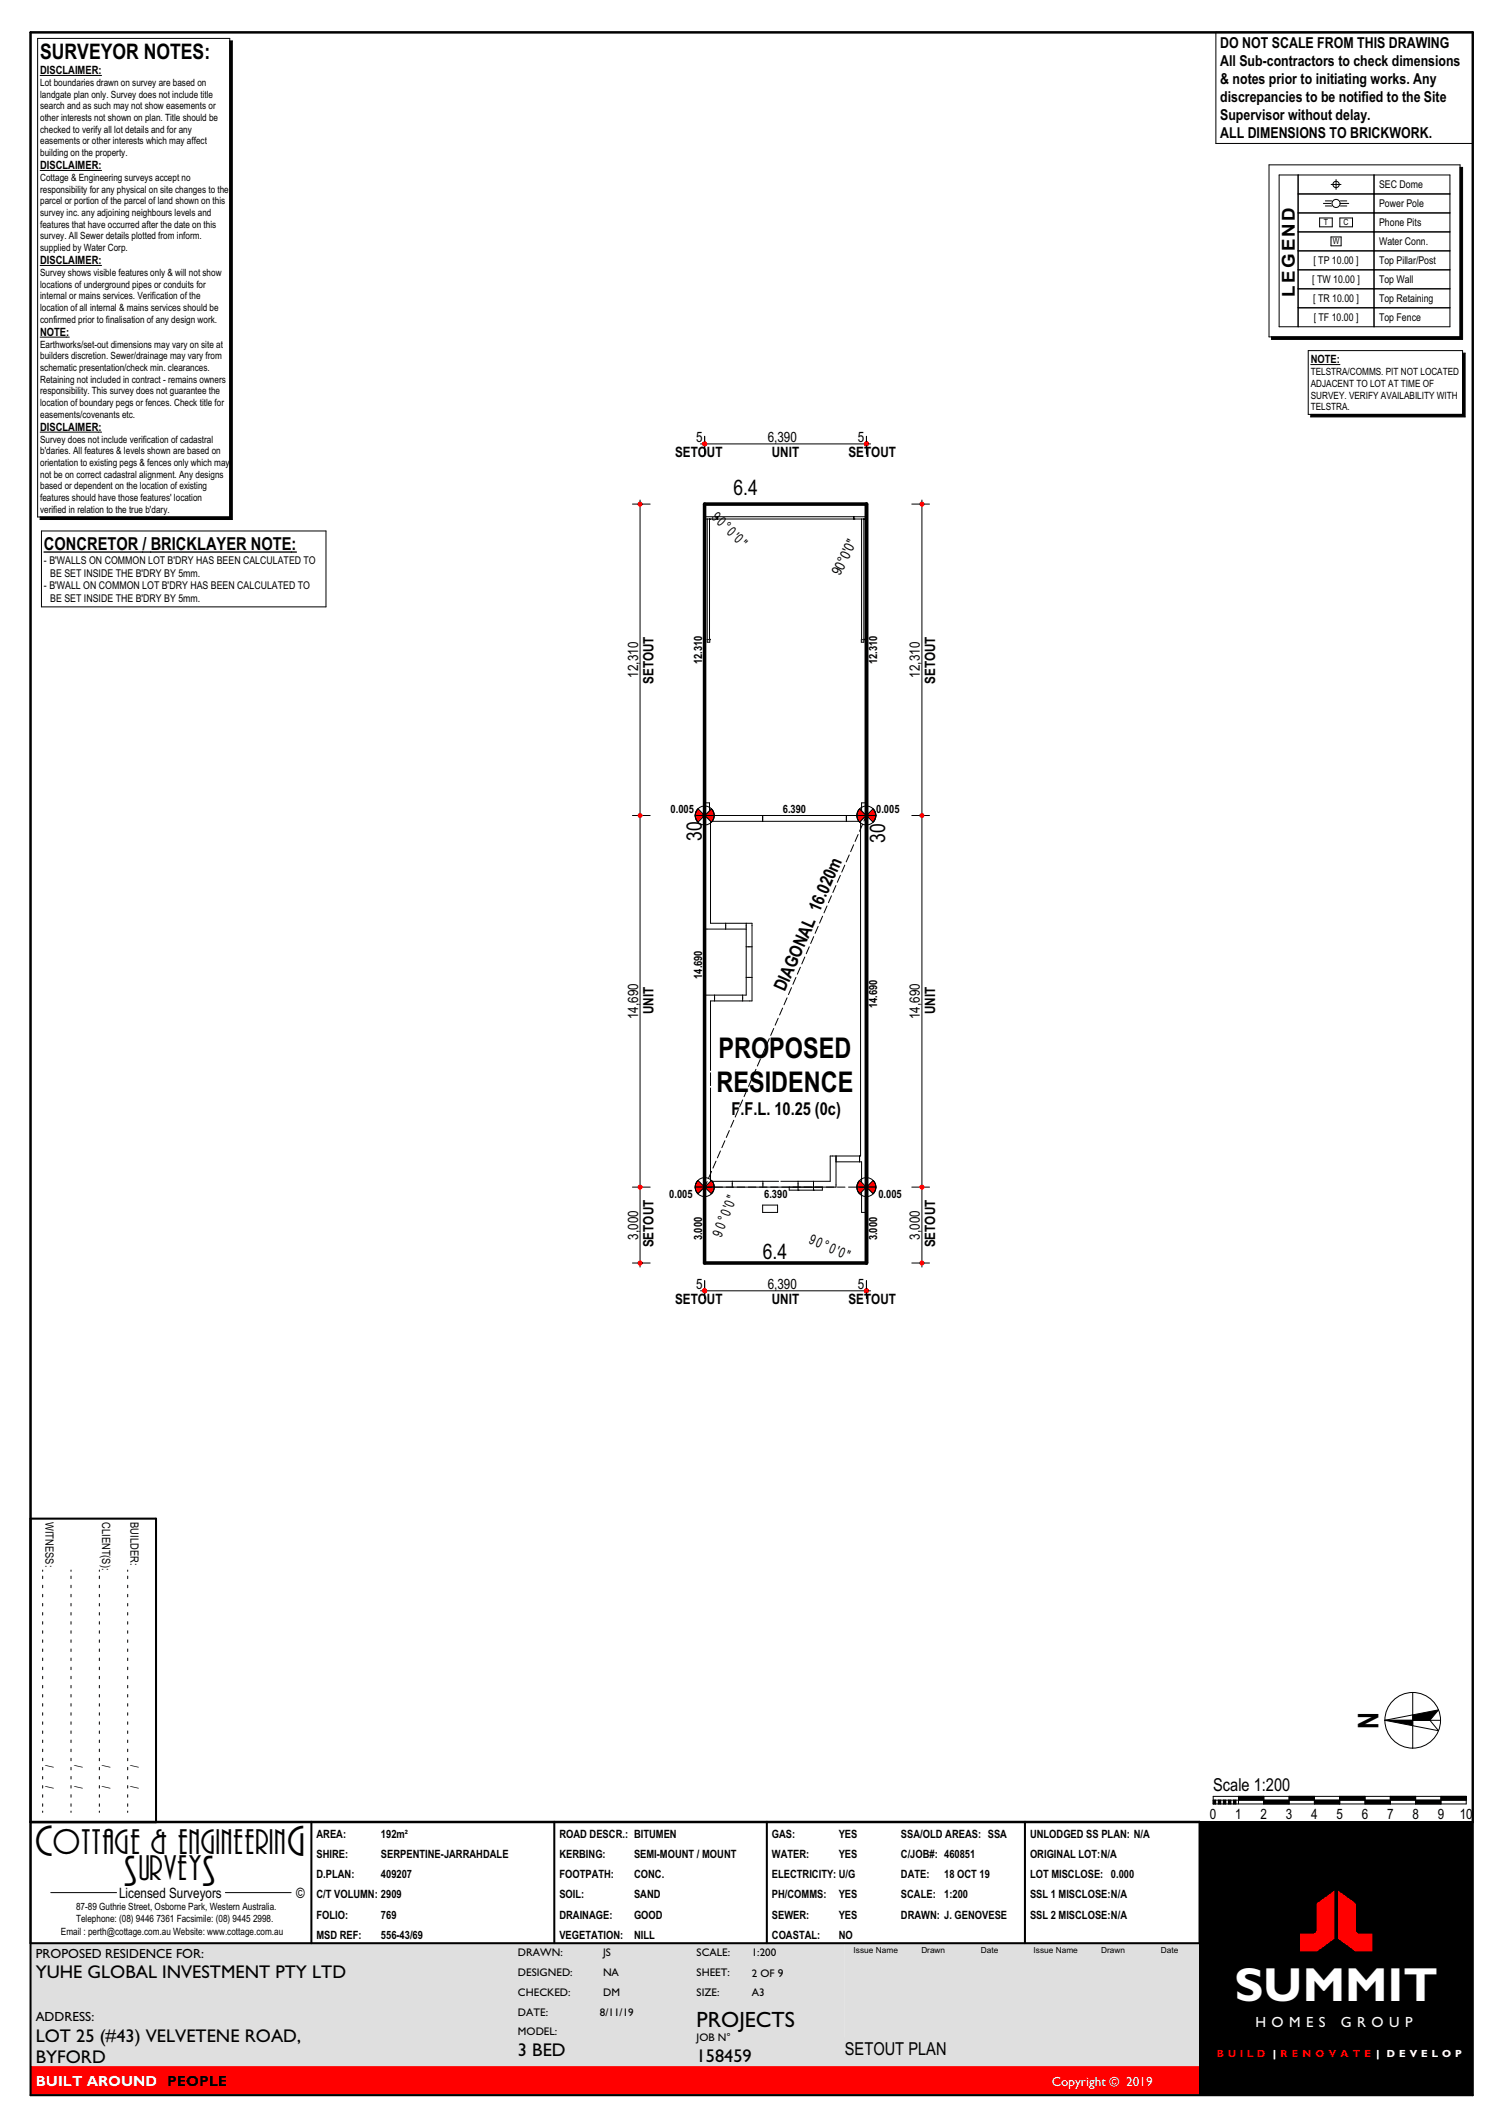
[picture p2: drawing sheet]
<svg xmlns="http://www.w3.org/2000/svg" width="297mm" height="420mm" viewBox="0 0 297 420" stroke-linecap="round" stroke-linejoin="round" font-family="sans-serif">
<path d="M167 384.1h70.1v18.6h-70.1z" fill-rule="evenodd" fill="#dfdfdf"/>
<!-- layer: O__TITLE -->
<path d="M6.1 408.4h231v5.7h-231z" fill-rule="evenodd" fill="#f00"/>
<path d="M6.1 384.1h160.9v18.6h70.1v5.7h-231z" fill-rule="evenodd" fill="#dfdfdf"/>
<path d="M237.1 360.1h54v54h-54z" fill-rule="evenodd" fill="#000"/>
<g fill="#f00">
<path d="M260.2 376.2l3.5-2.5v9.5l-3.4 2.5h-3.4v-3.5h2.6l.6-.4 .1-.3z" fill-rule="evenodd"/>
<path d="M264.4 373.7l3.5 2.5v5.3l.1 .3 .6 .4h2.6v3.5h-3.4l-3.4-2.5z" fill-rule="evenodd"/>
</g>
<g fill="none" stroke="#000" stroke-width=".2">
<path d="M240.3 6.4h50.7v22h-50.7zM6 300.1h24.8v60h-24.8zM8.4 310.3v.3M8.4 311.5v.5M8.4 313.3v.5M8.4 315.1v.5M8.4 316.9v.5M8.4 318.7v.5M14 310.3v.3M14 311.5v.5M14 313.3v.5M14 315.1v.5"/>
<path d="M14 316.9v.5M14 318.7v.5M19.6 310.3v.3M19.6 311.5v.5M19.6 313.3v.5M19.6 315.1v.5M19.6 316.9v.5M19.6 318.7v.5M25.2 310.3v.3M25.2 311.5v.5M25.2 313.3v.5M25.2 315.1v.5"/>
<path d="M25.2 316.9v.5M25.2 318.7v.5M8.4 320.5v.5M8.4 322.3v.5M8.4 324.1v.5M8.4 325.9v.5M8.4 327.7v.5M8.4 329.5v.5M8.4 331.3v.5M8.4 333.1v.5M8.4 334.9v.5M8.4 336.7v.5"/>
<path d="M8.4 338.5v.5M14 320.5v.5M14 322.3v.5M14 324.1v.5M14 325.9v.5M14 327.7v.5M14 329.5v.5M14 331.3v.5M14 333.1v.5M14 334.9v.5M14 336.7v.5M14 338.5v.5"/>
<path d="M19.6 320.5v.5M19.6 322.3v.5M19.6 324.1v.5M19.6 325.9v.5M19.6 327.7v.5M19.6 329.5v.5M19.6 331.3v.5M19.6 333.1v.5M19.6 334.9v.5M19.6 336.7v.5M19.6 338.5v.5M25.2 320.5v.5"/>
<path d="M25.2 322.3v.5M25.2 324.1v.5M25.2 325.9v.5M25.2 327.7v.5M25.2 329.5v.5M25.2 331.3v.5M25.2 333.1v.5M25.2 334.9v.5M25.2 336.7v.5M25.2 338.5v.5M279.2 334.5a5.5 5.5 0 0 1 5.5 5.5 5.5 5.5 0 0 1-5.5 5.5M279.2 334.5a5.5 5.5 0 0 0-5.5 5.5 5.5 5.5 0 0 0 5.5 5.5"/>
<path d="M279.2 334.5v11M8.4 340.3v.5M8.4 342.1v.5M8.4 343.9v.5M8.4 345.7v.5M8.4 347.5v.5M8.4 349.3v.5M8.4 351.1v.5M8.4 352.9v.5M8.4 354.7v.5M8.4 356.5v.5M8.4 358v.2"/>
<path d="M14 340.3v.5M14 342.1v.5M14 343.9v.5M14 345.7v.5M14 347.5v.5M14 349.3v.5M14 351.1v.5M14 352.9v.5M14 354.7v.5M14 356.5v.5M14 358v.2M19.6 340.3v.5"/>
<path d="M19.6 342.1v.5M19.6 343.9v.5M19.6 345.7v.5M19.6 347.5v.5M19.6 349.3v.5M19.6 351.1v.5M19.6 352.9v.5M19.6 354.7v.5M19.6 356.5v.5M19.6 358v.2M25.2 340.3v.5M25.2 342.1v.5"/>
<path d="M25.2 343.9v.5M25.2 345.7v.5M25.2 347.5v.5M25.2 349.3v.5M25.2 351.1v.5M25.2 352.9v.5M25.2 354.7v.5M25.2 356.5v.5M25.2 358v.2M273.7 340l10.6-2-1.7 2 1.7 2.1zM273.7 340h11M10 374.1h13"/>
<path d="M44.5 374.1h13"/>
</g>
<path d="M6 6.4h285v407.7h-285zM6 360.1h231v24h-231M61.5 360.1v24M109.5 360.1v24M151.5 360.1v24M202.5 360.1v24" fill="none" stroke="#000" stroke-width=".4"/>
<g fill="#000">
<path d="M273.7 340h5.5v1.1z"/>
<path d="M279.2 338.9l5.1-.9-1.7 2h-3.4z" fill-rule="evenodd"/>
</g>
<!-- layer: 3 WALL 01_external -->
<g fill="none" stroke="#000" stroke-width=".2">
<path d="M139.3 102.1h31.9v.5h-31.9zM139.8 102.6v23.8h.4M140.2 102.7h.1M140.2 102.6h.1M140.2 102.6v23.8M141.7 102.6h.1M141.7 102.1v.5M141.8 102.1v.5M168.7 102.1v.5M168.8 102.6h.1M168.8 102.1v.5M170.3 102.6v23.8h.4"/>
<path d="M170.7 102.7h.1M170.7 102.6h.1M170.7 102.6v23.8M140.2 126.4h.1M170.7 126.4h.1M150.7 161.2v1.1M167.3 161.2v1.1M141.2 196.7v1.1M143.4 182.5v1.1M146.8 196.7v1.1M147.5 183.6h-8.2v-24.9h.9v2.5h30.1v-2.5h.9v80.9h-.9v-10h-5.1M147.5 182.5v14.2h-8.2v37.9h25.9v-6.1"/>
<path d="M147.5 193.2h1.1M147.5 187.1h1.1M140.4 211.6v-13.8h8.2v-15.3h-8.2v-20.2h29.7v66.2h-6v5h-9.8M140.4 212v2.6M140.4 215v18.5h13.5M144.7 233.5v1.1M150.7 238.2h3v1.4h-3zM150.8 233.5v1.1M156 234.6v.6h6.5v-.6M157.7 235.2h.1M157.7 233.5v1.7M160.8 235.2h.1"/>
<path d="M160.8 233.5v1.7M169.9 228.5v1.1"/>
</g>
<!-- layer: 1 SITE 04_setout -->
<path d="M137.9 233.3l1.4 1.3h-1.9l.1-.7z" fill-rule="evenodd" fill="#f00"/>
<path d="M137.9 233.3l1.4 1.3h-1.9l.1-.7z" fill="none" stroke="#000" stroke-width=".2"/>
<path d="M137.4 234.6h1.9l-1.4 1.4-.4-.7z" fill-rule="evenodd" fill="#f00"/>
<path d="M137.4 234.6h1.9l-1.4 1.4-.4-.7z" fill="none" stroke="#000" stroke-width=".2"/>
<path d="M140.6 233.3l.4 .6 .1 .7h-1.8z" fill-rule="evenodd" fill="#f00"/>
<path d="M139.3 234.6l1.3-1.3 .1 .1 .3 .5 .1 .7z" fill="none" stroke="#000" stroke-width=".2"/>
<path d="M139.3 234.6h1.8l-.1 .7-.4 .6z" fill-rule="evenodd" fill="#f00"/>
<path d="M139.3 234.6h1.8l-.1 .7-.4 .6z" fill="none" stroke="#000" stroke-width=".2"/>
<path d="M169.9 233.3l1.3 1.3h-1.9l.2-.7z" fill-rule="evenodd" fill="#f00"/>
<path d="M169.9 233.3l1.3 1.3h-1.9l.2-.7z" fill="none" stroke="#000" stroke-width=".2"/>
<path d="M169.3 234.6h1.9l-1.3 1.4-.4-.7z" fill-rule="evenodd" fill="#f00"/>
<path d="M169.3 234.6h1.9l-1.3 1.4-.4-.7z" fill="none" stroke="#000" stroke-width=".2"/>
<path d="M172.5 233.3l.4 .6 .2 .7h-1.9z" fill-rule="evenodd" fill="#f00"/>
<path d="M171.2 234.6l1.3-1.3 .1 .1 .3 .5 .2 .7z" fill="none" stroke="#000" stroke-width=".2"/>
<path d="M171.2 234.6h1.9l-.2 .7-.3 .6z" fill-rule="evenodd" fill="#f00"/>
<path d="M171.2 234.6h1.9l-.2 .7-.3 .6z" fill="none" stroke="#000" stroke-width=".2"/>
<path d="M137.9 159.9l1.4 1.3h-1.9l.1-.7z" fill-rule="evenodd" fill="#f00"/>
<path d="M137.9 159.9l1.4 1.3h-1.9l.1-.7z" fill="none" stroke="#000" stroke-width=".2"/>
<path d="M137.4 161.2h1.9l-1.4 1.3-.4-.6z" fill-rule="evenodd" fill="#f00"/>
<path d="M137.4 161.2h1.9l-1.4 1.3-.4-.6z" fill="none" stroke="#000" stroke-width=".2"/>
<path d="M140.6 159.9l.4 .6 .1 .7h-1.8z" fill-rule="evenodd" fill="#f00"/>
<path d="M139.3 161.2l1.3-1.3 .1 .1 .3 .5 .1 .7z" fill="none" stroke="#000" stroke-width=".2"/>
<path d="M139.3 161.2h1.8l-.1 .7-.4 .6z" fill-rule="evenodd" fill="#f00"/>
<path d="M139.3 161.2h1.8l-.1 .7-.4 .6z" fill="none" stroke="#000" stroke-width=".2"/>
<path d="M169.9 159.9l1.3 1.3h-1.9l.2-.7z" fill-rule="evenodd" fill="#f00"/>
<path d="M169.9 159.9l1.3 1.3h-1.9l.2-.7z" fill="none" stroke="#000" stroke-width=".2"/>
<path d="M169.3 161.2h1.9l-1.3 1.3-.4-.6z" fill-rule="evenodd" fill="#f00"/>
<path d="M169.3 161.2h1.9l-1.3 1.3-.4-.6z" fill="none" stroke="#000" stroke-width=".2"/>
<path d="M172.5 159.9l.4 .6 .2 .7h-1.9z" fill-rule="evenodd" fill="#f00"/>
<path d="M171.2 161.2l1.3-1.3 .1 .1 .3 .5 .2 .7z" fill="none" stroke="#000" stroke-width=".2"/>
<path d="M171.2 161.2h1.9l-.2 .7-.3 .6z" fill-rule="evenodd" fill="#f00"/>
<g fill="none" stroke="#000" stroke-width=".2">
<path d="M139.3 99.6v.8M171.2 99.6v.8M139.3 101.1v1.5M139.3 103.3v1.5M139.3 105.5v1.5M139.3 107.7v1.5M139.3 109.9v1.5M139.3 112.1v1.5M139.3 114.3v1.5M139.3 116.5v1.5M139.3 118.7v1.5M171.2 101.1v1.5"/>
<path d="M171.2 103.3v1.5M171.2 105.5v1.5M171.2 107.7v1.5M171.2 109.9v1.5M171.2 112.1v1.5M171.2 114.3v1.5M171.2 116.5v1.5M171.2 118.7v1.5M139.3 120.9v1.5M139.3 123.1v1.5M139.3 125.3v1.5M139.3 127.5v1.5"/>
<path d="M139.3 129.7v1.5M139.3 131.9v1.5M139.3 134.1v1.5M139.3 136.3v1.5M139.3 138.5v1.5M171.2 120.9v1.5M171.2 123.1v1.5M171.2 125.3v1.5M171.2 127.5v1.5M171.2 129.7v1.5M171.2 131.9v1.5M171.2 134.1v1.5"/>
<path d="M171.2 136.3v1.5M171.2 138.5v1.5M139.3 140.7v1.5M139.3 142.9v1.5M139.3 145.1v1.5M139.3 147.3v1.5M139.3 149.5v1.5M139.3 151.7v1.5M139.3 153.9v1.5M139.3 156.1v1.5M139.3 158.3v1.5M171.2 140.7v1.5"/>
<path d="M171.2 142.9v1.5M171.2 145.1v1.5M171.2 147.3v1.5M171.2 149.5v1.5M171.2 151.7v1.5M171.2 153.9v1.5M171.2 156.1v1.5M171.2 158.3v1.5M139.2 161.2h1.4M139.3 160.5v1.9M139.3 163.1v1.5M139.3 165.3v1.5"/>
<path d="M139.3 167.5v1.5M139.3 169.7v1.5M139.3 171.9v1.5M139.3 174.1v1.5M139.3 176.3v1.5M139.3 178.5v1.5M141.3 161.2h1.5M143.5 161.2h1.5M145.7 161.2h1.5M147.9 161.2h1.5M150.1 161.2h1.5M152.3 161.2h1.5"/>
<path d="M154.5 161.2h1.5M156.7 161.2h1.5M158.9 161.2h1.5M161.1 161.2h1.5M163.3 161.2h1.5M163.4 179.1l-.6 1.3M164.3 177l-.6 1.4M165.2 175l-.6 1.4M165.5 161.2h1.5M166.1 173l-.6 1.4M166.9 171l-.6 1.4M167.7 161.2h1.5"/>
<path d="M167.8 169l-.6 1.4M168.7 167l-.6 1.3M169.6 164.9l-.6 1.4M169.9 161.2h3.2M170.4 162.9l-.6 1.4M171.2 160.5v1.9M171.2 163.1v1.5M171.2 165.3v1.5M171.2 167.5v1.5M171.2 169.7v1.5M171.2 171.9v1.5M171.2 174.1v1.5"/>
<path d="M171.2 176.3v1.5M171.2 178.5v1.5M173.1 161.2l-.2 .7-.4 .6-1.3-1.3-.5 1.1M139.3 180.7v1.5M139.3 182.9v1.5M139.3 185.1v1.5M139.3 187.3v1.5M139.3 189.5v1.5M139.3 191.7v1.5M139.3 193.9v1.5M139.3 196.1v1.5M139.3 198.3v1.5"/>
<path d="M154.6 199.2l-.6 1.4M155.5 197.2l-.6 1.4M156.4 195.2l-.6 1.4M157.3 193.2l-.6 1.4M158.2 191.2l-.6 1.3M159 189.1l-.6 1.4M159.9 187.1l-.6 1.4M160.8 185.1l-.6 1.4M161.7 183.1l-.6 1.4M162.5 181.1l-.6 1.4M171.2 180.7v1.5M171.2 182.9v1.5"/>
<path d="M171.2 185.1v1.5M171.2 187.3v1.5M171.2 189.5v1.5M171.2 191.7v1.5M171.2 193.9v1.5M171.2 196.1v1.5M171.2 198.3v1.5M139.3 200.5v1.5M139.3 202.7v1.5M139.3 204.9v1.5M139.3 207.1v1.5M139.3 209.3v1.5"/>
<path d="M139.3 211.5v1.5M139.3 213.7v1.5M139.3 215.9v1.5M139.3 218.1v1.5M145.9 219.4l-.6 1.4M146.7 217.4l-.5 1.4M147.6 215.4l-.6 1.4M148.5 213.4l-.6 1.3M149.4 211.3l-.6 1.4M150.3 209.3l-.6 1.4M151.1 207.3l-.6 1.4M152 205.3l-.6 1.4"/>
<path d="M152.9 203.3l-.6 1.3M153.8 201.3l-.6 1.3M171.2 200.5v1.5M171.2 202.7v1.5M171.2 204.9v1.5M171.2 207.1v1.5M171.2 209.3v1.5M171.2 211.5v1.5M171.2 213.7v1.5M171.2 215.9v1.5M171.2 218.1v1.5M139.2 234.6h1.4"/>
<path d="M139.3 220.3v1.5M139.3 222.5v1.5M139.3 224.7v1.5M139.3 226.9v1.5M139.3 229.1v1.5M139.3 231.3v1.5M139.3 233.5v1.7M139.3 235.9v1.5M139.3 238.1v1.5M139.7 233.5l-.4 1.1M140.6 231.5l-.6 1.4M141.3 234.6h1.5"/>
<path d="M141.5 229.5l-.6 1.4M142.4 227.5l-.6 1.4M143.2 225.5l-.6 1.3M143.5 234.6h1.5M144.1 223.4l-.6 1.4M145 221.4l-.6 1.4M145.7 234.6h1.5M147.9 234.6h1.5M150.1 234.6h1.5M152.3 234.6h1.5M154.5 234.6h1.5M156.7 234.6h1.5"/>
<path d="M158.9 234.6h1.5M161.1 234.6h1.5M163.3 234.6h1.5M165.5 234.6h1.5M167.7 234.6h1.5M169.9 234.6h1.3M171.2 220.3v1.5M171.2 222.5v1.5M171.2 224.7v1.5M171.2 226.9v1.5M171.2 229.1v1.5M171.2 231.3v1.5"/>
<path d="M171.2 233.5v1.7M171.2 235.9v1.5M171.2 238.1v1.5M139.3 240.3v1.5M139.3 242.5v1.5M139.3 244.7v1.5M139.3 246.9v1.5M139.3 249.1v.5M171.2 240.3v1.5M171.2 242.5v1.5M171.2 244.7v1.5M171.2 246.9v1.5"/>
<path d="M171.2 249.1v.5"/>
<circle cx="139.3" cy="161.2" r="1.88"/>
<circle cx="171.2" cy="161.2" r="1.88"/>
<circle cx="139.3" cy="234.6" r="1.88"/>
<circle cx="171.2" cy="234.6" r="1.88"/>
</g>
<!-- layer: O__SITE_TITLE -->
<g fill="#000">
<path d="M251.3 66.6h37.2v-33.5h.5v34h-37.7z" fill-rule="evenodd"/>
<path d="M259 81.9h30v-12.1h.5v12.6h-30.5z" fill-rule="evenodd"/>
<path d="M45.4 8.1h.5v94.6h-38v-.5h37.5z" fill-rule="evenodd"/>
<path d="M239.7 355.8h.5v.7h-.5z" fill-rule="evenodd"/>
<path d="M240.7 355.8h.5v.7h-.5z" fill-rule="evenodd"/>
<path d="M241.7 355.8h.5v.7h-.5z" fill-rule="evenodd"/>
<path d="M242.7 355.8h.5v.7h-.5z" fill-rule="evenodd"/>
<path d="M243.7 355.8h.5v.7h-.5z" fill-rule="evenodd"/>
<path d="M244.7 355h5v.8h-5z" fill-rule="evenodd"/>
<path d="M249.7 355.8h5v.7h-5z" fill-rule="evenodd"/>
<path d="M254.7 355h5v.8h-5z" fill-rule="evenodd"/>
<path d="M259.7 355.8h5v.7h-5z" fill-rule="evenodd"/>
<path d="M264.7 355h5v.8h-5z" fill-rule="evenodd"/>
<path d="M269.7 355.8h5v.7h-5z" fill-rule="evenodd"/>
<path d="M274.7 355h5v.8h-5z" fill-rule="evenodd"/>
<path d="M279.7 355.8h5v.7h-5z" fill-rule="evenodd"/>
<path d="M284.7 355h5v.8h-5z" fill-rule="evenodd"/>
</g>
<g fill="none" stroke="#000" stroke-width=".2">
<path d="M7.4 7.6h38v94.6h-38zM7.9 14.9h12.2M45.4 8.1h.5v94.6h-38v-.5M7.9 33.7h12.2M250.8 32.6h37.7v34h-37.7zM288.5 33.1h.5v34h-37.7v-.5M7.9 52.5h12.2M7.9 66.6h5.8M258.5 69.3h30.5v12.6h-30.5zM259 72.1h5.8M289 69.8h.5v12.6h-30.5v-.5M7.9 85.4h12.2"/>
<path d="M239.7 355h50v1.5h-50zM239.7 355.8h50M240.2 355.8v.7M240.7 355.8v.7M241.2 355.8v.7M241.7 355.8v.7M242.2 355.8v.7M242.7 355.8v.7M243.2 355.8v.7M243.7 355.8v.7M244.2 355.8v.7M244.7 355v1.5"/>
<path d="M249.7 355v1.5M254.7 355v1.5M259.7 355v1.5M264.7 355v1.5M269.7 355v1.5M274.7 355v1.5M279.7 355v1.5M284.7 355v1.5"/>
</g>
<!-- layer: 3 WALL 01_external -->
<path d="M170.2 126.4h.5v.5h-.5z" fill-rule="evenodd" fill="#fff"/>
<path d="M170.2 126.4h.5v.5h-.5z" fill="none" stroke="#000" stroke-width=".2"/>
<path d="M139.8 126.4h.5v.5h-.5z" fill-rule="evenodd" fill="#fff"/>
<path d="M139.8 126.4h.5v.5h-.5z" fill="none" stroke="#000" stroke-width=".2"/>
<path d="M139.2 99.6h32v150h-32z" fill="none" stroke="#000" stroke-width=".7"/>
<!-- layer: O__SITE_TITLE -->
<g fill="none" stroke="#000" stroke-width=".2">
<path d="M252.8 34.6h33.7v30h-33.7zM256.5 38.3h30M256.5 34.6v30M261.9 39.7h1.2M263 36.5h2M264 35.5v1.9M264.9 39.7h1.2M271.5 34.6v30M256.5 42.1h30M256.5 45.8h30M256.5 49.6h30M256.5 53.3h30"/>
<path d="M256.5 57.1h30M260.8 43.1h2.5v1.7h-2.5zM261.5 40.2h1.5M261.9 40.7h1.2M263 46.8h2v1.8h-2zM264.8 43.1h2.5v1.7h-2.5zM264.9 40.7h1.2M265 40.2h1.5M256.5 60.8h30"/>
<circle cx="264" cy="36.5" r=".63"/>
<circle cx="264" cy="40.2" r=".8"/>
</g>
<path d="M6 6.4h285v353.8h-285zM6 300.2h24.8v60" fill="none" stroke="#000" stroke-width=".4"/>
<!-- layer: 1 SITE 04_setout -->
<path d="M138.4 255.1h.4M139.2 255.1h.1" fill="none" stroke="#000" stroke-width=".2"/>
<circle cx="139.2" cy="255.1" r=".4" fill="none" stroke="#f00" stroke-width=".2"/>
<circle cx="139.2" cy="255.1" r=".4" fill="#f00"/>
<path d="M139.2 253.1v1.6M139.2 255.5v1.1M139.3 253.1v1.6M139.3 255.5v1.1M139.7 255.1h31.1" fill="none" stroke="#000" stroke-width=".2"/>
<circle cx="139.3" cy="255.1" r=".4" fill="none" stroke="#f00" stroke-width=".2"/>
<circle cx="139.3" cy="255.1" r=".4" fill="#f00"/>
<path d="M171.2 253.1v1.6M171.2 255.5v1.1M171.2 255.1h.1" fill="none" stroke="#000" stroke-width=".2"/>
<circle cx="171.2" cy="255.1" r=".4" fill="none" stroke="#f00" stroke-width=".2"/>
<circle cx="171.2" cy="255.1" r=".4" fill="#f00"/>
<circle cx="171.2" cy="255.1" r=".4" fill="none" stroke="#f00" stroke-width=".2"/>
<circle cx="171.2" cy="255.1" r=".4" fill="#f00"/>
<path d="M182.2 235v14.2M171.2 253.1v1.6M171.2 255.5v1.1M171.6 255.1h.4M182.2 250v.4" fill="none" stroke="#000" stroke-width=".2"/>
<circle cx="182.2" cy="249.6" r=".4" fill="none" stroke="#f00" stroke-width=".2"/>
<circle cx="182.2" cy="249.6" r=".4" fill="#f00"/>
<path d="M182.2 161.6v72.6M180.2 234.6h1.6M182.6 234.6h1.1M180.2 249.6h1.6M182.6 249.6h1.1" fill="none" stroke="#000" stroke-width=".2"/>
<circle cx="182.2" cy="234.6" r=".4" fill="none" stroke="#f00" stroke-width=".2"/>
<circle cx="182.2" cy="234.6" r=".4" fill="#f00"/>
<path d="M182.2 100v60.8M180.2 161.2h1.6M182.6 161.2h1.1" fill="none" stroke="#000" stroke-width=".2"/>
<circle cx="182.2" cy="161.2" r=".4" fill="none" stroke="#f00" stroke-width=".2"/>
<circle cx="182.2" cy="161.2" r=".4" fill="#f00"/>
<circle cx="182.2" cy="99.6" r=".4" fill="none" stroke="#f00" stroke-width=".2"/>
<circle cx="182.2" cy="99.6" r=".4" fill="#f00"/>
<path d="M180.2 99.6h1.6M182.2 98.8v.4M182.6 99.6h1.1M126.5 235v14.2M126.5 250v.4" fill="none" stroke="#000" stroke-width=".2"/>
<circle cx="126.5" cy="249.6" r=".4" fill="none" stroke="#f00" stroke-width=".2"/>
<circle cx="126.5" cy="249.6" r=".4" fill="#f00"/>
<path d="M126.5 161.6v72.6M125 234.6h1.1M126.9 234.6h1.6M125 249.6h1.1M126.9 249.6h1.6" fill="none" stroke="#000" stroke-width=".2"/>
<circle cx="126.5" cy="234.6" r=".4" fill="none" stroke="#f00" stroke-width=".2"/>
<circle cx="126.5" cy="234.6" r=".4" fill="#f00"/>
<path d="M126.5 100v60.8M125 161.2h1.1M126.9 161.2h1.6" fill="none" stroke="#000" stroke-width=".2"/>
<circle cx="126.5" cy="161.2" r=".4" fill="none" stroke="#f00" stroke-width=".2"/>
<circle cx="126.5" cy="161.2" r=".4" fill="#f00"/>
<circle cx="126.5" cy="99.6" r=".4" fill="none" stroke="#f00" stroke-width=".2"/>
<circle cx="126.5" cy="99.6" r=".4" fill="#f00"/>
<path d="M125 99.6h1.1M126.5 98.8v.4M126.9 99.6h1.6M138.4 87.7h.4M139.2 87.7h.1" fill="none" stroke="#000" stroke-width=".2"/>
<circle cx="139.2" cy="87.7" r=".4" fill="none" stroke="#f00" stroke-width=".2"/>
<circle cx="139.2" cy="87.7" r=".4" fill="#f00"/>
<path d="M139.2 86.2v1.1M139.2 88.1v1.6M139.3 86.2v1.1M139.3 88.1v1.6M139.7 87.7h31.1" fill="none" stroke="#000" stroke-width=".2"/>
<circle cx="139.3" cy="87.7" r=".4" fill="none" stroke="#f00" stroke-width=".2"/>
<circle cx="139.3" cy="87.7" r=".4" fill="#f00"/>
<path d="M171.2 86.2v1.1M171.2 88.1v1.6M171.2 87.7h.1" fill="none" stroke="#000" stroke-width=".2"/>
<circle cx="171.2" cy="87.7" r=".4" fill="none" stroke="#f00" stroke-width=".2"/>
<circle cx="171.2" cy="87.7" r=".4" fill="#f00"/>
<circle cx="171.2" cy="87.7" r=".4" fill="none" stroke="#f00" stroke-width=".2"/>
<circle cx="171.2" cy="87.7" r=".4" fill="#f00"/>
<path d="M171.2 86.2v1.1M171.2 88.1v1.6M171.6 87.7h.4M8.2 104.9h56.2v15h-56.2z" fill="none" stroke="#000" stroke-width=".2"/>
<path d="M8.7 109.1h49.9" fill="none" stroke="#000" stroke-width=".26"/>
<text font-size="9.5" fill="#fff" x="243.9" y="395.4">SUMMIT</text>
<g font-size="8">
<text x="7" y="366.7">C</text>
<text x="56.8" y="366.7">G</text>
<text x="24.5" y="372.7">S</text>
<text x="40" y="372.7">S</text>
</g>
<g font-size="6.5">
<text x="10.5" y="366.4">OTTAGE &amp; ENGINEERIN</text>
<text x="27.5" y="371.6">URVEY</text>
</g>
<g font-size="5.6">
<text x="142" y="209.2">PROPOSED</text>
<text x="141.6" y="215.7">RESIDENCE</text>
<text x="272.4" y="341.7" transform="rotate(-90 272.4 341.7)">N</text>
</g>
<text font-size="4.4" x="137.7" y="400.6">PROJECTS</text>
<g font-size="4.2">
<text x="7.9" y="11.6">SURVEYOR NOTES:</text>
<text x="145" y="97.8">6.4</text>
<text x="138.7" y="166.2" transform="rotate(-90 138.7 166.2)">30</text>
<text x="174.9" y="166.5" transform="rotate(-90 174.9 166.5)">30</text>
<text x="150.7" y="248.8">6.4</text>
</g>
<g font-size="3.6">
<text x="7.1" y="391">YUHE GLOBAL INVESTMENT PTY LTD</text>
<text x="7.1" y="403.5">LOT 25 (#43) VELVETENE ROAD,</text>
<text x="7.1" y="407.8">BYFORD</text>
<text x="102.4" y="406.3">3 BED</text>
<text x="137.7" y="407.6">158459</text>
</g>
<g font-size="3.5">
<text x="255.9" y="58.6" transform="rotate(-90 255.9 58.6)">LEGEND</text>
<text x="8.7" y="108.8">CONCRETOR / BRICKLAYER NOTE:</text>
<text x="155.1" y="196.2" transform="rotate(-66 155.1 196.2)">DIAGONAL 16.020m</text>
<text x="144.5" y="220.3">F.F.L. 10.25 (0c)</text>
<text x="239.7" y="354">Scale 1:200</text>
<text x="167" y="406.2">SETOUT PLAN</text>
</g>
<g font-size="3">
<text x="241.1" y="9.6">DO NOT SCALE FROM THIS DRAWING</text>
<text x="241.1" y="13.1">All Sub-contractors to check dimensions</text>
<text x="241.1" y="16.7">&amp; notes prior to initiating works. Any</text>
<text x="241.1" y="20.2">discrepancies to be notified to the Site</text>
<text x="241.1" y="23.8">Supervisor without delay.</text>
<text x="241.1" y="27.3">ALL DIMENSIONS TO BRICKWORK.</text>
</g>
<g font-size="2.9" fill="#fff">
<text x="248.1" y="400.6">H O M E S</text>
<text x="265" y="400.6">G R O U P</text>
<text x="7.1" y="412.2">BUILT AROUND PEOPLE</text>
</g>
<g font-size="2.8">
<text x="137.5" y="87.3">5</text>
<text x="151.7" y="87.3">6,390</text>
<text x="169.5" y="87.3">5</text>
<text x="133.4" y="90.4">SETOUT</text>
<text x="152.5" y="90.4">UNIT</text>
<text x="167.7" y="90.4">SETOUT</text>
<text x="140.5" y="102.3" transform="rotate(45 140.5 102.3)">90°0'0&quot;</text>
<text x="166.1" y="113.9" transform="rotate(-64 166.1 113.9)">90°0'0&quot;</text>
<text x="126.1" y="133.9" transform="rotate(-90 126.1 133.9)">12,310</text>
<text x="129.1" y="135.2" transform="rotate(-90 129.1 135.2)">SETOUT</text>
<text x="181.8" y="133.9" transform="rotate(-90 181.8 133.9)">12,310</text>
<text x="184.8" y="135.2" transform="rotate(-90 184.8 135.2)">SETOUT</text>
<text x="126.1" y="201.4" transform="rotate(-90 126.1 201.4)">14,690</text>
<text x="129.1" y="200.4" transform="rotate(-90 129.1 200.4)">UNIT</text>
<text x="181.8" y="201.4" transform="rotate(-90 181.8 201.4)">14,690</text>
<text x="184.8" y="200.4" transform="rotate(-90 184.8 200.4)">UNIT</text>
<text x="126.1" y="245" transform="rotate(-90 126.1 245)">3,000</text>
<text x="142.6" y="244.6" transform="rotate(-69 142.6 244.6)">90°0'0&quot;</text>
<text x="159.7" y="245.6" transform="rotate(24 159.7 245.6)">90°0'0&quot;</text>
<text x="181.8" y="245" transform="rotate(-90 181.8 245)">3,000</text>
<text x="129.1" y="246.5" transform="rotate(-90 129.1 246.5)">SETOUT</text>
<text x="184.8" y="246.5" transform="rotate(-90 184.8 246.5)">SETOUT</text>
<text x="133.4" y="257.8">SETOUT</text>
<text x="137.5" y="254.7">5</text>
<text x="151.7" y="254.7">6,390</text>
<text x="152.5" y="257.8">UNIT</text>
<text x="167.7" y="257.8">SETOUT</text>
<text x="169.5" y="254.7">5</text>
<text x="239.1" y="359.5">0</text>
<text x="244.1" y="359.5">1</text>
<text x="249.1" y="359.5">2</text>
<text x="254.1" y="359.5">3</text>
<text x="259.1" y="359.5">4</text>
<text x="264.1" y="359.5">5</text>
<text x="269.1" y="359.5">6</text>
<text x="274.1" y="359.5">7</text>
<text x="279.1" y="359.5">8</text>
<text x="284.1" y="359.5">9</text>
<text x="288.5" y="359.5">10</text>
<text x="23.5" y="375.2">Licensed Surveyors</text>
<text x="58.5" y="375.2">©</text>
</g>
<g font-size="2.6">
<text x="7.1" y="387">PROPOSED RESIDENCE FOR:</text>
<text x="7.1" y="399.5">ADDRESS:</text>
</g>
<text font-size="2.6" fill="#fff" x="207.9" y="412.3">Copyright © 2019</text>
<text font-size="2.5" x="277.6" y="398.5">200</text>
<g font-size="2.3">
<text x="7.9" y="14.7">DISCLAIMER:</text>
<text x="7.9" y="33.4">DISCLAIMER:</text>
<text x="7.9" y="52.2">DISCLAIMER:</text>
<text x="7.9" y="66.4">NOTE:</text>
<text x="259" y="71.8">NOTE:</text>
<text x="7.9" y="85.1">DISCLAIMER:</text>
<text x="138.7" y="131.2" transform="rotate(-90 138.7 131.2)">12.310</text>
<text x="173.3" y="131.2" transform="rotate(-90 173.3 131.2)">12.310</text>
<text x="132.5" y="160.7">0.005</text>
<text x="154.7" y="160.7">6.390</text>
<text x="173.1" y="160.7">0.005</text>
<text x="138.7" y="193.5" transform="rotate(-90 138.7 193.5)">14.690</text>
<text x="173.3" y="199.2" transform="rotate(-90 173.3 199.2)">14.690</text>
<text x="132.2" y="236.7">0.005</text>
<text x="151" y="236.7">6.390</text>
<text x="173.6" y="236.7">0.005</text>
<text x="138.7" y="245.2" transform="rotate(-90 138.7 245.2)">3.000</text>
<text x="173.3" y="245.2" transform="rotate(-90 173.3 245.2)">3.000</text>
<text x="9" y="300.8" transform="rotate(90 9 300.8)">WITNESS:</text>
<text x="20.2" y="300.8" transform="rotate(90 20.2 300.8)">CLIENT(S):</text>
<text x="25.8" y="300.8" transform="rotate(90 25.8 300.8)">BUILDER:</text>
<text x="9" y="348.8" transform="rotate(90 9 348.8)">/</text>
<text x="9" y="352.9" transform="rotate(90 9 352.9)">/</text>
<text x="14.7" y="348.8" transform="rotate(90 14.7 348.8)">/</text>
<text x="14.7" y="352.9" transform="rotate(90 14.7 352.9)">/</text>
<text x="20.2" y="348.8" transform="rotate(90 20.2 348.8)">/</text>
<text x="20.2" y="352.9" transform="rotate(90 20.2 352.9)">/</text>
<text x="25.8" y="348.8" transform="rotate(90 25.8 348.8)">/</text>
<text x="25.8" y="352.9" transform="rotate(90 25.8 352.9)">/</text>
<text x="62.5" y="363.2">AREA:</text>
<text x="75.3" y="363.2">192m²</text>
<text x="110.5" y="363.2">ROAD DESCR.: BITUMEN</text>
<text x="152.5" y="363.2">GAS:</text>
<text x="165.7" y="363.2">YES</text>
<text x="178" y="363.2">SSA/OLD AREAS: SSA</text>
<text x="203.5" y="363.2">UNLODGED SS PLAN: N/A</text>
<text x="62.5" y="367.2">SHIRE:</text>
<text x="62.5" y="371.2">D.PLAN:</text>
<text x="75.3" y="367.2">SERPENTINE-JARRAHDALE</text>
<text x="75.3" y="371.2">409207</text>
<text x="110.5" y="367.2">KERBING:</text>
<text x="110.5" y="371.2">FOOTPATH:</text>
<text x="125.3" y="367.2">SEMI-MOUNT / MOUNT</text>
<text x="125.3" y="371.2">CONC.</text>
<text x="152.5" y="367.2">WATER:</text>
<text x="152.5" y="371.2">ELECTRICITY: U/G</text>
<text x="165.7" y="367.2">YES</text>
<text x="178" y="367.2">C/JOB#: 460851</text>
<text x="178" y="371.2">DATE:</text>
<text x="186.6" y="371.2">18 OCT 19</text>
<text x="203.5" y="367.2">ORIGINAL LOT:N/A</text>
<text x="203.5" y="371.2">LOT MISCLOSE: 0.000</text>
<text x="62.5" y="375.2">C/T VOLUMN: 2909</text>
<text x="110.5" y="375.2">SOIL:</text>
<text x="125.3" y="375.2">SAND</text>
<text x="152.5" y="375.2">PH/COMMS:</text>
<text x="165.7" y="375.2">YES</text>
<text x="178" y="375.2">SCALE:</text>
<text x="186.6" y="375.2">1:200</text>
<text x="203.5" y="375.2">SSL 1 MISCLOSE:N/A</text>
<text x="62.5" y="379.2">FOLIO:</text>
<text x="62.5" y="383.2">MSD REF:</text>
<text x="75.3" y="379.2">769</text>
<text x="75.3" y="383.2">556-43/69</text>
<text x="110.5" y="379.2">DRAINAGE:</text>
<text x="110.5" y="383.2">VEGETATION:</text>
<text x="125.3" y="379.2">GOOD</text>
<text x="125.3" y="383.2">NILL</text>
<text x="152.5" y="379.2">SEWER:</text>
<text x="152.5" y="383.2">COASTAL:</text>
<text x="165.7" y="379.2">YES</text>
<text x="165.7" y="383.2">NO</text>
<text x="178" y="379.2">DRAWN: J. GENOVESE</text>
<text x="203.5" y="379.2">SSL 2 MISCLOSE:N/A</text>
</g>
<g font-size="2.2">
<text x="102.4" y="386.6">DRAWN:</text>
<text x="119.2" y="386.6">JS</text>
<text x="137.7" y="386.6">SCALE:</text>
<text x="148.6" y="386.7">1:200</text>
<text x="102.4" y="394.5">CHECKED:</text>
<text x="102.4" y="390.6">DESIGNED:</text>
<text x="119.2" y="390.6">NA</text>
<text x="119.2" y="394.5">DM</text>
<text x="137.7" y="390.6">SHEET:</text>
<text x="137.7" y="394.5">SIZE:</text>
<text x="148.6" y="394.5">A3</text>
<text x="148.6" y="390.7">2 OF 9</text>
<text x="102.4" y="398.5">DATE:</text>
<text x="118.6" y="398.5">8/11/19</text>
<text x="102.4" y="402.1">MODEL:</text>
<text x="137.7" y="403.3">JOB N°</text>
</g>
<g font-size="2.1">
<text x="272.5" y="37.2">SEC Dome</text>
<text x="272.5" y="41">Power Pole</text>
<text x="272.5" y="44.7">Phone Pits</text>
<text x="259.5" y="52.2">[ TP 10.00 ]</text>
<text x="272.5" y="52.2">Top Pillar/Post</text>
<text x="272.5" y="48.5">Water Conn.</text>
<text x="259.3" y="56">[ TW 10.00 ]</text>
<text x="259.5" y="59.7">[ TR 10.00 ]</text>
<text x="272.5" y="59.7">Top Retaining</text>
<text x="272.5" y="56">Top Wall</text>
<text x="259.6" y="63.5">[ TF 10.00 ]</text>
<text x="272.5" y="63.5">Top Fence</text>
<text x="8.7" y="111.5">- B'WALLS ON COMMON LOT B'DRY HAS BEEN CALCULATED TO</text>
<text x="8.7" y="116.5">- B'WALL ON COMMON LOT B'DRY HAS BEEN CALCULATED TO</text>
<text x="9.9" y="114">BE SET INSIDE THE B'DRY BY 5mm.</text>
<text x="9.9" y="119">BE SET INSIDE THE B'DRY BY 5mm.</text>
</g>
<g font-size="2">
<text x="7.9" y="17">Lot boundaries drawn on survey are based on</text>
<text x="7.9" y="19.3">landgate plan only. Survey does not include title</text>
<text x="7.9" y="21.6">search and as such may not show easements or</text>
<text x="7.9" y="23.9">other interests not shown on plan. Title should be</text>
<text x="7.9" y="26.2">checked to verify all lot details and for any</text>
<text x="7.9" y="28.6">easements or other interests which may affect</text>
<text x="7.9" y="30.9">building on the property.</text>
<text x="7.9" y="35.8">Cottage &amp; Engineering surveys accept no</text>
<text x="7.9" y="38.1">responsibility for any physical on site changes to the</text>
<text x="7.9" y="40.4">parcel or portion of the parcel of land shown on this</text>
<text x="7.9" y="42.7">survey inc. any adjoining neighbours levels and</text>
<text x="7.9" y="45">features that have occurred after the date on this</text>
<text x="7.9" y="47.3">survey. All Sewer details plotted from inform.</text>
<text x="7.9" y="49.6">supplied by Water Corp.</text>
<text x="7.9" y="54.6">Survey shows visible features only &amp; will not show</text>
<text x="7.9" y="56.9">locations of underground pipes or conduits for</text>
<text x="7.9" y="59.2">internal or mains services. Verification of the</text>
<text x="7.9" y="61.5">location of all internal &amp; mains services should be</text>
<text x="7.9" y="63.8">confirmed prior to finalisation of any design work.</text>
<text x="7.9" y="68.7">Earthworks/set-out dimensions may vary on site at</text>
<text x="7.9" y="71">builders discretion. Sewer/drainage may vary from</text>
<text x="7.9" y="73.4">schematic presentation/check min. clearances.</text>
<text x="7.9" y="75.7">Retaining not included in contract - remains owners</text>
<text x="7.9" y="78">responsibility. This survey does not guarantee the</text>
<text x="259" y="74.2">TELSTRA/COMMS. PIT NOT LOCATED</text>
<text x="259" y="76.5">ADJACENT TO LOT AT TIME OF</text>
<text x="7.9" y="80.3">location of boundary pegs or fences. Check title for</text>
<text x="7.9" y="82.6">easements/covenants etc.</text>
<text x="259" y="78.8">SURVEY. VERIFY AVAILABILITY WITH</text>
<text x="259" y="81.1">TELSTRA.</text>
<text x="7.9" y="87.5">Survey does not include verification of cadastral</text>
<text x="7.9" y="89.8">b'daries. All features &amp; levels shown are based on</text>
<text x="7.9" y="92.1">orientation to existing pegs &amp; fences only which may</text>
<text x="7.9" y="94.4">not be on correct cadastral alignment. Any designs</text>
<text x="7.9" y="96.7">based or dependent on the location of existing</text>
<text x="7.9" y="99">features should have those features' location</text>
<text x="7.9" y="101.4">verified in relation to the true b'dary.</text>
<text x="15" y="377.4">87-89 Guthrie Street, Osborne Park, Western Australia.</text>
<text x="12" y="382.4">Email : perth@cottage.com.au Website: www.cottage.com.au</text>
<text x="15" y="379.9">Telephone: (08) 9446 7361 Facsimile: (08) 9445 2998.</text>
</g>
<g font-size="2" fill="#f00">
<text x="240.5" y="406.5">B U I L D</text>
<text x="274.1" y="406.5">D E V E L O P</text>
</g>
<text font-size="2" fill="#fff" x="251.6" y="406.5">| R E N O V A T E |</text>
<g font-size="1.7">
<text x="261.6" y="44.6">T</text>
<text x="265.5" y="44.6">C</text>
<text x="263.4" y="48.3">W</text>
</g>
<g font-size="1.6">
<text x="168.7" y="385.9">Issue Name</text>
<text x="182.1" y="385.9">Drawn</text>
<text x="193.8" y="385.9">Date</text>
<text x="204.2" y="385.9">Issue Name</text>
<text x="217.6" y="385.9">Drawn</text>
<text x="229.4" y="385.9">Date</text>
</g>
</svg>
